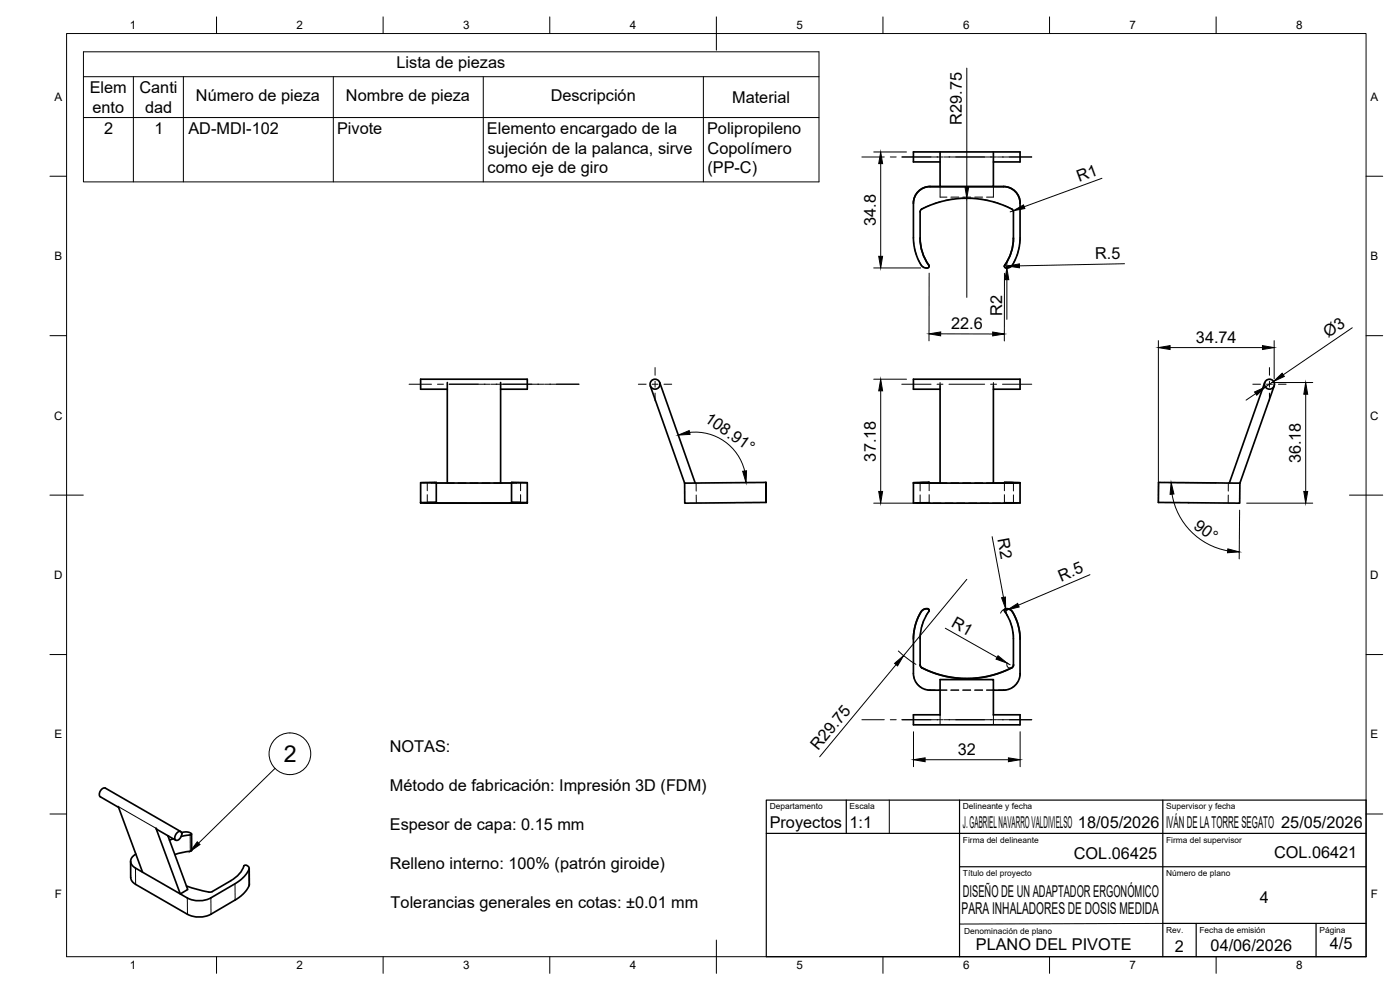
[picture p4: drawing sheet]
<svg xmlns="http://www.w3.org/2000/svg" width="420mm" height="297mm" viewBox="0 0 420 297" stroke-linecap="round" stroke-linejoin="round" font-family="sans-serif">
<!-- layer: Visible -->
<g fill="none" stroke="#000" stroke-width=".51">
<path d="M279.1 56h3M279.1 56h22M279.1 56a5 5 0 0 0-5 5M279.1 56a5 5 0 0 0-5 5l.1 12 .5 2.4 .8 2.5a3.4 3.4 0 0 0 2.2 2.5h.5a.52 .52 0 0 0 .5-.2 .52 .52 0 0 0 0-.6M282.1 48.6h-8v-3h32v3h-8M282.1 45.7v10.3h16v-10.3M298.1 56h3M301.1 56a5 5 0 0 1 5.1 5M276.1 71.4a14 14 0 0 0 2.6 8.2M276.1 63.6v7.9a14 14 0 0 0 2.6 8.1M276.7 62.7a29.7 29.7 0 0 1 26.9 0M276.7 62.7l-.6 .9"/>
<path d="M278.7 79.6l.1 .3M278.8 79.9h.1M301.4 79.9h.1M301.5 79.6l-.1 .3M303.6 62.7l.6 .9M304.1 71.4a14 14 0 0 1-2.6 8.1M304.1 63.6v7.9a14 14 0 0 1-2.6 8.1M306.1 61v10.8l-.2 2.4-1 3.2a4.3 4.3 0 0 1-2.2 2.9 .73 .73 0 0 1-.8 .2 .73 .73 0 0 1-.4-.8v-.1M134.2 116.8h-8v-3h32v3h-8M134.2 114.8v30.1M150.2 114.8v30.1M195.2 115.8l10.3 29.2"/>
<path d="M198 114.8l10.6 30.1M282.1 116.8h-8v-3h32v3h-8M282.1 115.8v29.2h16v-29.2M379.6 114.8l-10.7 30.1M382.4 115.8l-10.3 29.2M126.2 150.8v.1M130.9 150.8v-6.1l-4.7 .1v6h4.7l-2.7 .1h.6M130.9 144.9h22.6M153.5 150.8v-6.1l4.7 .1v6h-4.7h2.8M156.2 150.8v.1M156.3 150.9h-27.5M158.2 150.8v.1"/>
<path d="M158.3 150.9h-32.1M205.5 145v6l24.4-.2v-6.1v6.1M229.9 144.7l-24.4 .3M274.1 144.8l8 .1zM274.1 144.9v6M274.1 150.9h32.1M278.8 144.7v.2M301.4 144.7v.2M303.6 144.9l.5-.1-2.7-.1 4.7 .1v6.1M306.2 144.9l-8.1 .1 5.5-.1M347.7 144.7l24.4 .3-.1 6-24.4-.2zM276.1 199.4l.2 .6a28.9 28.9 0 0 0 27.3 .3"/>
<path d="M278.8 183.2l-.3-.5h-.8a2.96 2.96 0 0 0-2 2.3l-1.2 3.5-.4 3.3M301.4 183.2l.1-.3a1.7 1.7 0 0 1 2.6 1.2l1.4 3.4 .5 2.4 .1 1.9M301.5 183.5a14 14 0 0 1 2.6 8.1v7.9l-.1 .5-.4 .4M301.5 183.5a.61 .61 0 0 1 .2-.8 .61 .61 0 0 1 .8 0 3.5 3.5 0 0 1 2.3 2.9l1 2.8 .3 2.4v11.3M304.2 199.4l-.6 .9M282.1 214.5h-8v3h32v-3h-8M282.1 214.6v-10.7h16v10.7M303.6 200.4a29 29 0 0 1-27.3-.4l-.2-8.4a17.5 17.5 0 0 1 2.7-8.5 1.42 1.42 0 0 0-2.3 .4l-1.4 2.8-.8 3.3-.2 12.5a5 5 0 0 0 5 5h3M306.2 202.1a5 5 0 0 1-5.1 5h-3M35.5 242l7.3 19.7 11.3 6.5-7.3-19.7 .3 .3M35.6 242.2l-5.5-3.1a1.73 1.73 0 0 1 1.5-2.6l22.6 13M39.2 258.4v4.9"/>
<path d="M40.8 256.3a2.19 2.19 0 0 0-1.6 2 2.19 2.19 0 0 0 1.5 2.2M47.1 248.8l5.6 3.3M50.4 250.7l5.9 16.2-2.2 1.3a8.6 8.6 0 0 0 8.5 1.5l8.7-5 1.6-1.3 1.1-1.2a1.69 1.69 0 0 0 .5-2.2l-.7-.4-.6 .1a7.7 7.7 0 0 1-3.9 4.5l-5.6 3.3-1 .2M50.6 250.9h-.2M52 251.7l-1.1 .4M53.2 249.8a.77 .77 0 0 1 1.3 0 1.95 1.95 0 0 1-1.6 2.3 1.42 1.42 0 0 1 .3-2.3zM54.5 249.8l1.8-.2a.92 .92 0 0 1 1.1 .7l-3 .7M57.5 250.2v5.1l-5 1.1M40.7 260.5l2.1 1.2M56 265.8l6.7 1.9M74.8 260.5v5l-1.1 1.9-2.7 2.4-7.7 4.5a7.7 7.7 0 0 1-7 0l-15.6-8.9-1.2-1.2-.3-.9"/>
<circle cx="196.6" cy="115.3" r="1.49"/>
<circle cx="381" cy="115.3" r="1.49"/>
</g>
<!-- layer: Hidden -->
<g fill="none" stroke="#000" stroke-width=".3">
<path d="M282.1 56v3.1h2.1M285.4 59.1h2.3M286 59.7l-2.3 .4M288.9 59.1h2.4M289.5 59.4l-2.3 .2M290.7 59.4l2.4 .2M292.5 59.1h2.4M294.3 59.7l2.3 .4M298.1 56v3.1h-2M274.1 71.3l.2 1.9M274.4 74.3l.7 2.3M275.5 77.8l.3 .4a2.41 2.41 0 0 0 2.8 2.1l.2-.4"/>
<path d="M279.1 61.6l-2.6 1.1-.4 .9M282.5 60.4l-2.3 .7M297.8 60.4l2.3 .7M301.2 61.6l2.4 1 .4 .4 .1 .6M304.8 77.7a3.3 3.3 0 0 1-2.5 2.7l-.6-.1-.3-.4M305.8 74.3l-.6 2.3M306.1 71.2l-.1 1.9M282.1 114.8v1M298.1 114.8v1M126.2 144.9l1.9 .1M128.2 144.9h2.7M128.2 148.4v2.4"/>
<path d="M130.9 144.7l-2.7 .1v2.4M134.2 144.9h.1M134.2 144.9l-4.9 .1M134.2 144.9h2.1M137.5 144.9h2.3M141.1 144.9h2.3M144.6 144.9h2.4M148.2 144.9h2M150.2 144.9h.1M150.2 145h5M153.5 144.7l2.7 .1v2.4M156.2 144.9h-2.7"/>
<path d="M156.2 148.4v2.4M158.2 144.9l-1.9 .1M208.9 144.9v2.4M208.9 148.5l.1 2.4M274.5 150.8h4.3h-2.7M276.1 148.5v2.4h2.7M276.1 144.9v2.4M278.8 144.9v2.3M278.8 148.4v2.4M280 150.9h2.4M282.1 144.9h2.1zM283.6 150.9h2.4"/>
<path d="M285.4 144.9h2.3zM287.2 150.9h2.3M288.9 144.9h2.4zM290.7 150.9h2.4M292.5 144.9h2.4zM294.3 150.9h2.4M296.1 144.9h2zM297.9 150.9h2.4M301.4 144.9v2.3M301.4 148.4v2.4M303.9 150.8h-2.5h2.7M304.1 148.5v2.4h-2.6"/>
<path d="M304.1 144.9v2.4M304.2 150.8h1.9M347.7 148.3l-.1 2.5M347.7 144.7v2.5M368.6 148.5v2.4M368.6 144.9v2.4M276.3 189.6l-.2 2M277.2 186.2l-.7 2.2M278.8 183.1l-1.1 2M301.4 183.1l1.2 2M303.1 186.2l.7 2.3M304 189.6l.1 2"/>
<path d="M274.1 202l.3 1.5M274.9 204.6l1.6 1.7M277.6 206.8l3 .2M281.8 207h2.4M282.1 214.6v2.8M282.1 207.1h2.1M285.4 207.1h2.3M285.4 207h2.3M288.9 207.1h2.4M288.9 207h2.4M292.5 207.1h2.4M292.5 207h2.4"/>
<path d="M296.1 207.1h2M296.1 207h2.4M298.1 214.6v2.8M302.6 206.8l-2.9 .2M305.4 204.6l-1.7 1.7M306.1 202l-.2 1.5"/>
</g>
<!-- layer: Visible Narrow -->
<path d="M35.5 242l11.3 6.5M57.1 250.5v4.9M40.7 260.5v4.9M56.2 269.4l.1 4.9M63.3 269.4v4.9M70.5 265.2l.1 4.8M74.7 260.8l.1 4.9" fill="none" stroke="#000" stroke-width=".3"/>
<!-- layer: BORDER -->
<g fill="none" stroke="#000" stroke-width=".3">
<path d="M20 10.1h390v276.9h-390zM65 5.1v5M115 5.1v5M165 5.1v5M215 5.1v10M265 5.1v5M315 5.1v5M365 5.1v5M15 52.9h5M410 52.9h5M15 100.7h5M410 100.7h5"/>
<path d="M15 148.6h10M405 148.6h10M15 196.4h5M410 196.4h5M15 244.2h5M410 244.2h5M65 287v5M115 287v5M165 287v5M215 282.1v9.9M265 287v5M315 287v5"/>
<path d="M365 287v5"/>
</g>
<!-- layer: Smart Centers -->
<g fill="none" stroke="#000" stroke-width=".3">
<path d="M258.7 47.1h6.7M267.2 47.1h1.8M270.6 47.1h12.4M283.3 47.1h15.8M299.3 47.1h10.3M122.8 115.3h6.7M131.3 115.3h1.8M134.8 115.3h12.3M147.4 115.3h15.8M163.4 115.3h10.4M191.6 115.3h2.3M195.7 115.3h1.8"/>
<path d="M196.6 110.3v2.3M196.6 114.4v1.8M196.6 117.9v2.4M199.3 115.3h2.3M270.6 115.3h8.8M281.2 115.3h1.8M284.8 115.3h10.7M297.3 115.3h1.8M300.9 115.3h8.7M376 115.3h2.3M380.1 115.3h1.8M381 110.3v2.3"/>
<path d="M381 114.4v1.8M381 117.9v2.4M383.7 115.3h2.3M258.7 215.9h6.7M267.2 215.9h1.8M270.6 215.9h12.4M283.3 215.9h15.8M299.3 215.9h10.3"/>
</g>
<!-- layer: FD_Dimensions -->
<g fill="none" stroke="#000" stroke-width=".3">
<path d="M290.2 20.4v35.6M262.2 45.6h9.9M264.3 49.1v27.8M290.2 59.5v29.7M330.7 53.5l-23.3 8.5M302 79.8h.5l-.2 .4-.4 .1M302.2 78.4v2M304.1 63.2l-1 .4M337.5 79.1l-31.5 .7M262.2 80.4h14.1M278.8 81.9v20.4M301.5 82l-.1 20.3"/>
<path d="M302.2 83.9v11.9M405.8 98.3l-20.7 14.2M262.2 113.8h9.9M264.3 117.3v30.2M282.3 100.2h15.6M347.6 102.2v46.4M351.2 104.3h27.7M376.9 118.1l-2.9 2M381.7 114.8h12.3M382.2 114.4l-2.5 1.7M382.4 102.2v11.5M391.9 118.3v29.2"/>
<path d="M207 129.7a15.3 15.3 0 0 1 16.5 11.6M262.2 151h14.9M349.4 144.8l15.6 .1M351.7 148.3a20.6 20.6 0 0 0 16.8 17M372 153.1l-.1 14.6M374.1 151h19.9M290.2 173.8l-19 22.9M297.8 161l3.4 18.2M327.1 172.4l-21.5 9.2M268.9 199.4l-22.9 27.7M269.6 195.3l2.5 2.2 2.8 1.8M283.7 188.5l15.5 8.8"/>
<path d="M301.8 182.7l.4 1.9M302 183.1l.4-.2a1.43 1.43 0 0 0-2.1 1.1M303.1 199.5l-.8-.5a1.01 1.01 0 0 0 .1 1.1 1.01 1.01 0 0 0 1.2 .2M274.2 219.5v10.5M306.2 219.5v10.5M277.6 228h25"/>
</g>
<g fill="#000" stroke="#000" stroke-width=".3">
<path d="M264.3 45.6l.6 3.5h-1.2zM289.6 56h1.1l-.5 3.5zM263.7 76.9h1.2l-.6 3.5zM302.5 79.8l3.4-.6 .1 1.2zM304.1 63.2l3.1-1.7 .4 1.1zM278.8 100.2l3.5-.6v1.2zM297.9 99.6l3.5 .6-3.5 .6zM302.2 80.4l.5 3.5h-1.1zM264.3 113.8l.6 3.5h-1.2zM347.6 104.3l3.6-.6v1.2zM376.5 117.6l3.2-1.5-2.5 2.5zM378.9 103.7l3.5 .6-3.5 .6z"/>
<path d="M382.2 114.4l2.6-2.4 .6 1zM391.9 114.8l.6 3.5h-1.2zM203.6 130.5l3.2-1.3 .3 1.1zM222.9 141.4l1.1-.1-.1 3.5zM263.7 147.5h1.2l-.6 3.5zM351.5 144.8l.8 3.4-1.1 .1zM391.3 147.5h1.2l-.6 3.5zM300.6 179.3l1.1-.2 .1 3.6zM368.5 164.7l3.4 .9-3.5 .2zM268.5 199l2.7-2.3-1.8 3.1zM299.5 196.8l2.8 2.2-3.4-1.2zM302.4 183l3-2 .5 1.1z"/>
<path d="M274.2 228l3.4-.6v1.1zM302.6 227.4l3.6 .6-3.6 .5z"/>
</g>
<!-- layer: TITLEBLOCK -->
<path d="M230 240.1h180v46.9h-180zM230 250h180M254 240.1v9.9M288 240.1v46.9M349 240.1v46.9M288 260.1h122M349 277.1h61M359 277.1v9.9M395 277.1v9.9" fill="none" stroke="#000" stroke-width=".36"/>
<path d="M266.9 240.1v9.9M349 277.1l-61 .1" fill="none" stroke="#000" stroke-width=".3"/>
<!-- layer: Parts Lists -->
<path d="M25 15.5h220.8v39.1h-220.8zM25 23h220.8M25 35.3h220.8M40 23v31.6M55 23v31.6M100 23v31.6M145 23v31.6M211.1 23v31.6" fill="none" stroke="#000" stroke-width=".3"/>
<!-- layer: Balloons -->
<circle cx="87" cy="226.2" r="6.3" fill="none" stroke="#000" stroke-width=".3"/>
<!-- layer: 0 -->
<path d="M59.2 252.6l.8 .8-2.9 2z" fill="#000" stroke="#000" stroke-width=".3"/>
<path d="M82.5 230.6l-22.9 22.4" fill="none" stroke="#000" stroke-width=".3"/>
<text font-size="7" x="85.1" y="228.7">2</text>
<g font-size="4.9">
<text x="119" y="20.5">Lista de piezas</text>
<text x="26.9" y="27.9">Elem</text>
<text x="41.9" y="28">Canti</text>
<text x="27.8" y="33.8">ento</text>
<text x="43.5" y="33.8">dad</text>
<text x="58.8" y="30.4">Número de pieza</text>
<text x="103.8" y="30.4">Nombre de pieza</text>
<text x="165.3" y="30.4">Descripción</text>
<text x="219.7" y="30.9">Material</text>
<text x="31.2" y="40.2">2</text>
<text x="46.4" y="40.2">1</text>
<text x="56.5" y="40.3">AD-MDI-102</text>
<text x="101.2" y="40.3">Pivote</text>
<text x="146.1" y="40.3">Elemento encargado de la</text>
<text x="212.2" y="40.3">Polipropileno</text>
<text x="288.7" y="37.4" transform="rotate(-90 288.7 37.4)">R29.75</text>
<text x="146.4" y="46.1">sujeción de la palanca, sirve</text>
<text x="212.4" y="46.2">Copolímero</text>
<text x="146.3" y="52">como eje de giro</text>
<text x="212.3" y="52.1">(PP-C)</text>
<text x="323.9" y="54.5" transform="rotate(-20 323.9 54.5)">R1</text>
<text x="262.8" y="67.7" transform="rotate(-90 262.8 67.7)">34.8</text>
<text x="328.7" y="77.8" transform="rotate(-1 328.7 77.8)">R.5</text>
<text x="300.8" y="94.8" transform="rotate(-90 300.8 94.8)">R2</text>
<text x="285.4" y="98.7">22.6</text>
<text x="398.6" y="101.4" transform="rotate(-34 398.6 101.4)">Ø3</text>
<text x="358.9" y="102.8">34.74</text>
<text x="211.2" y="126.3" transform="rotate(35 211.2 126.3)">108.91°</text>
<text x="262.8" y="138.5" transform="rotate(-90 262.8 138.5)">37.18</text>
<text x="390.4" y="139" transform="rotate(-90 390.4 139)">36.18</text>
<text x="299.3" y="161.8" transform="rotate(79 299.3 161.8)">R2</text>
<text x="357.9" y="158.4" transform="rotate(36 357.9 158.4)">90°</text>
<text x="318.4" y="174.5" transform="rotate(-23 318.4 174.5)">R.5</text>
<text x="285.3" y="187.8" transform="rotate(29 285.3 187.8)">R1</text>
<text x="117" y="225.6">NOTAS:</text>
<text x="245.5" y="225.3" transform="rotate(-50 245.5 225.3)">R29.75</text>
<text x="287.4" y="226.5">32</text>
<text x="117" y="237.3">Método de fabricación: Impresión 3D (FDM)</text>
<text x="117" y="249">Espesor de capa: 0.15 mm</text>
<text x="231" y="248.5">Proyectos</text>
<text x="255" y="248.5">1:1</text>
<text x="289" y="248.5">J. GABRIEL NAVARRO VALDIVIELSO 18/05/2026</text>
<text x="350" y="248.5">IVÁN DE LA TORRE SEGATO 25/05/2026</text>
<text x="322.3" y="257.8">COL.06425</text>
<text x="382.4" y="257.5">COL.06421</text>
<text x="117" y="260.7">Relleno interno: 100% (patrón giroide)</text>
<text x="289" y="269.1">DISEÑO DE UN ADAPTADOR ERGONÓMICO</text>
<text x="117.2" y="272.4">Tolerancias generales en cotas: ±0.01 mm</text>
<text x="288.6" y="274.2">PARA INHALADORES DE DOSIS MEDIDA</text>
<text x="378.1" y="270.8">4</text>
<text x="292.9" y="285.1">PLANO DEL PIVOTE</text>
<text x="352.6" y="285.7">2</text>
<text x="363.3" y="285.4">04/06/2026</text>
<text x="399.1" y="284.6">4/5</text>
</g>
<g font-size="3.5">
<text x="39" y="8.8">1</text>
<text x="89" y="8.8">2</text>
<text x="139" y="8.8">3</text>
<text x="189" y="8.8">4</text>
<text x="239" y="8.8">5</text>
<text x="289" y="8.8">6</text>
<text x="339" y="8.8">7</text>
<text x="389" y="8.8">8</text>
<text x="16.3" y="30.2">A</text>
<text x="411.3" y="30.2">A</text>
<text x="16.3" y="78">B</text>
<text x="411.3" y="78">B</text>
<text x="16.2" y="125.9">C</text>
<text x="411.2" y="125.9">C</text>
<text x="16.2" y="173.7">D</text>
<text x="411.2" y="173.7">D</text>
<text x="16.3" y="221.6">E</text>
<text x="411.3" y="221.6">E</text>
<text x="16.4" y="269.4">F</text>
<text x="411.4" y="269.4">F</text>
<text x="39" y="290.8">1</text>
<text x="89" y="290.8">2</text>
<text x="139" y="290.8">3</text>
<text x="189" y="290.8">4</text>
<text x="239" y="290.8">5</text>
<text x="289" y="290.8">6</text>
<text x="339" y="290.8">7</text>
<text x="389" y="290.8">8</text>
</g>
<g font-size="2.5">
<text x="231" y="242.9">Departamento</text>
<text x="255" y="242.9">Escala</text>
<text x="289" y="242.9">Delineante y fecha</text>
<text x="350" y="242.9">Supervisor y fecha</text>
<text x="289" y="252.8">Firma del delineante</text>
<text x="350" y="252.8">Firma del supervisor</text>
<text x="289" y="262.9">Título del proyecto</text>
<text x="350" y="262.9">Número de plano</text>
<text x="289.4" y="280.2">Denominación de plano</text>
<text x="350" y="279.9">Rev.</text>
<text x="360" y="279.9">Fecha de emisión</text>
<text x="396" y="279.9">Página</text>
</g>
</svg>
